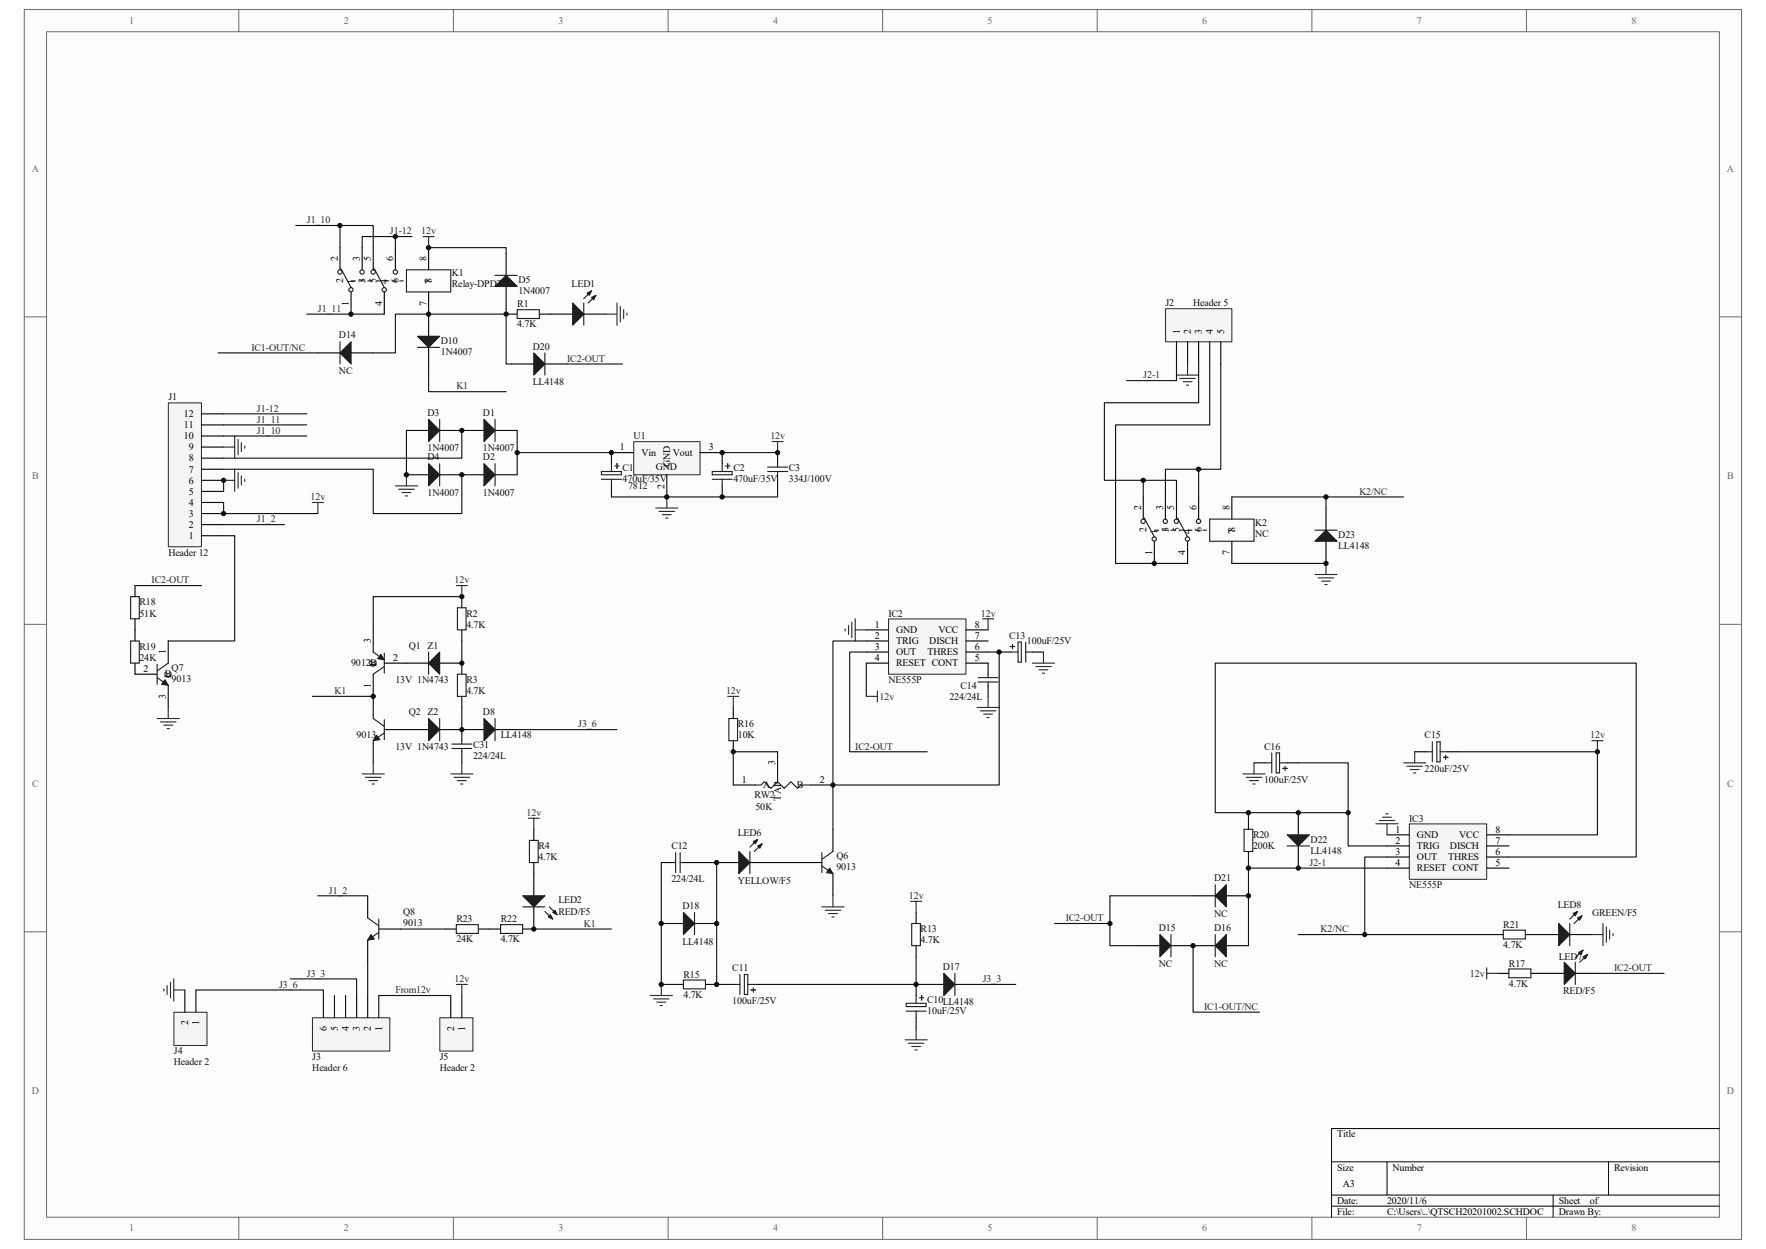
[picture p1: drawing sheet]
<svg xmlns="http://www.w3.org/2000/svg" width="297mm" height="210mm" viewBox="0 0 297 210" stroke-linecap="round" stroke-linejoin="round" font-family="sans-serif">
<path d="M4.1 1.6h288.8v206.8h-288.8z" fill="#fcfcfc"/>
<path d="M4.1 1.6h288.8v206.8h-288.8z" fill="none" stroke="#6a6a6a" stroke-width=".17"/>
<path d="M7.8 5.4h281.4v199.2h-281.4z" fill="#fcfcfc"/>
<g fill="none" stroke="#6a6a6a" stroke-width=".17">
<path d="M7.8 5.3h281.4v199.3h-281.4zM40.2 1.6v3.7M76.3 1.6v3.7M112.4 1.6v3.7M148.5 1.6v3.7M184.5 1.6v3.7M220.7 1.6v3.7M256.7 1.6v3.7M4.1 53.3h3.7M289.2 53.3h3.7M4.1 105h3.7M289.2 105h3.7"/>
<path d="M4.1 156.7h3.7M289.2 156.7h3.7M40.2 204.6v3.8M76.3 204.6v3.8M112.4 204.6v3.8M148.5 204.6v3.8M184.5 204.6v3.8M220.7 204.6v3.8M256.7 204.6v3.8"/>
</g>
<path d="M224 195.3h65.2M233.3 195.3v5.6M270.5 195.3v5.6M289.2 189.7h-65.2v14.9M224 200.9h65.2M224 202.8h65.2M261.2 200.9v3.7" fill="none" stroke="#000" stroke-width=".17"/>
<path d="M68.4 111.5h3.7M74 111.5h3.7M68.4 122.7h3.7M74 122.7h3.7" fill="none" stroke="#000" stroke-width=".19"/>
<g fill="#1c1c1c" stroke="#1c1c1c" stroke-width=".19">
<path d="M72.1 120.8l1.9 1.9-1.9 1.8z"/>
<path d="M72.1 111.5l1.9-1.9v3.7z"/>
</g>
<path d="M72.1 109.6v3.7M74 120.8v3.7" fill="none" stroke="#1c1c1c" stroke-width=".19"/>
<path d="M28.3 67.8h5.6v24.1h-5.6z" fill="#f5f5f5"/>
<path d="M28.3 67.7h5.6v24.2h-5.6z" fill="none" stroke="#262626" stroke-width=".17"/>
<path d="M33.9 78.9h3.7M33.9 77h3.7M33.9 75.2h3.7M33.9 73.3h3.7M33.9 71.4h3.7M33.9 69.6h3.7M33.9 90.1h3.7M33.9 88.2h3.7M33.9 86.3h3.7M33.9 84.5h3.7M33.9 82.6h3.7M33.9 80.8h3.7" fill="none" stroke="#000" stroke-width=".19"/>
<path d="M52.6 171.1h13v5.6h-13z" fill="#f5f5f5"/>
<path d="M52.6 171.1h13v5.6h-13z" fill="none" stroke="#262626" stroke-width=".17"/>
<path d="M54.4 167.4v3.7M56.3 167.4v3.7M58.1 167.4v3.7M60 167.4v3.7M61.8 167.4v3.7M63.7 167.4v3.7" fill="none" stroke="#000" stroke-width=".19"/>
<path d="M196.1 51.9h11.1v5.6h-11.1z" fill="#f5f5f5"/>
<path d="M196 51.9h11.2v5.6h-11.2z" fill="none" stroke="#262626" stroke-width=".17"/>
<path d="M197.9 57.5v3.7M199.7 57.5v3.7M201.6 57.5v3.7M203.5 57.5v3.7M205.3 57.5v3.7" fill="none" stroke="#000" stroke-width=".19"/>
<path d="M237.1 138.5h13v9.3h-13z" fill="#f5f5f5"/>
<path d="M237 138.5h13.1v9.3h-13.1z" fill="none" stroke="#262626" stroke-width=".17"/>
<path d="M233.3 140.4h3.7M233.3 142.2h3.7M233.3 144.1h3.7M233.3 145.9h3.7M250.1 140.4h3.7M250.1 142.2h3.7M250.1 144.1h3.7M250.1 145.9h3.7" fill="none" stroke="#000" stroke-width=".19"/>
<path d="M149.5 104.1h13v9.2h-13z" fill="#f5f5f5"/>
<path d="M149.5 104.1h13v9.2h-13z" fill="none" stroke="#262626" stroke-width=".17"/>
<path d="M145.7 105.9h3.7M145.7 107.8h3.7M145.7 109.6h3.7M145.7 111.5h3.7M162.5 105.9h3.7M162.5 107.8h3.7M162.5 109.6h3.7M162.5 111.5h3.7" fill="none" stroke="#000" stroke-width=".19"/>
<path d="M106.6 74.3h11.1v5.5h-11.1z" fill="#f5f5f5"/>
<path d="M106.6 74.3h11.1v5.5h-11.1z" fill="none" stroke="#262626" stroke-width=".17"/>
<g fill="none" stroke="#000" stroke-width=".19">
<path d="M57.2 41.6v3.8M59.1 49.1v3.7M60.9 41.6v3.8M62.8 41.6v3.8M64.6 49.1v3.7M66.5 41.6v3.8M72.1 41.6v3.8M72.1 49.1v7.4M72.1 58.4v3.7M85.1 52.8h1.9M85.1 42.6v3.7M85.1 48.2v3.7"/>
<path d="M90.7 52.8h5.6M98.2 52.8h3.7M68.4 72.4h3.7M68.4 79.8h3.7M74 72.4h7.4M74 79.8h7.4M83.3 72.4h3.7M83.3 79.8h3.7M86.1 61.2h3.7M91.6 61.2h3.8M106.6 76.1h-3.8v1.9M112.2 79.8v3.7"/>
<path d="M117.7 76.1h3.8v1.9M130.8 76.1v1.9M130.8 79.8v1.9M102.8 81.7v1.8M121.5 81.7v1.8M223 85.4v3.7M223 91v3.7M22.7 113.3h3.7M28.3 107.8v3.7M28.3 115.2v3.7M62.8 105.9v3.7M62.8 113.3v7.5"/>
<path d="M64.6 111.5h3.8M77.7 100.3v1.9M77.7 105.9v1.9M77.7 111.5v1.8M77.7 117.1v1.8M62.8 124.5v3.7M64.6 122.7h3.8M77.7 126.4v1.8M81.4 122.7h-3.7v1.8M83.3 122.7h3.7M123.3 132h3.8M130.8 126.4v3.7"/>
<path d="M136.4 132h3.7M140.1 139.4v3.8M210.9 128.2h1.9M216.5 128.2h1.9M218.4 136.6v3.8M238 126.4h1.8M243.5 126.4h1.9M61.8 150.6v3.7M61.8 158.1v3.7M63.7 156.2h3.7M74.9 156.2h1.8M80.5 156.2h3.7"/>
<path d="M89.8 146.9v3.7M89.8 152.5v3.7h-1.9M111.2 155.3h3.8M116.8 155.3h3.7M120.5 145h3.8M126.1 145h3.8M134.5 145h3.7M140.1 146.9v3.7M218.4 142.2v3.7M258.4 157.1h3.8M264 157.1h3.8M155 165.5h3.7"/>
<path d="M160.6 165.5h3.7"/>
</g>
<g fill="none" stroke="#1c1c1c" stroke-width=".19">
<path d="M57.4 45.2l1.7 3.1M59.1 47.2h.7M60.5 47.2h.8M61.8 47.2h.8M63 45.2l1.6 3.1M63.3 47.2h.8M64.6 47.2h.8M65.9 47.2h.8M67.2 47.2h.6M68.4 45.4h7.4v3.7h-7.4zM70.2 58.4h3.8M83.3 46.3h3.7"/>
<path d="M87 52.1h3.7v1.5h-3.7zM91.6 59.3v3.8M98.2 50.9v3.8M99.5 48.9l-1.3 1.3M100.2 49.7l-1.3 1.2M74 70.5v3.7M74 78v3.7M83.3 70.5v3.7M83.3 78v3.7M101.2 79.3h3.3v.5h-3.3zM102.8 78v1.3M103.4 78.3h.7"/>
<path d="M103.8 78v.7M119.8 79.3h3.3v.5h-3.3zM121.5 78v1.3M122 78.3h.8M122.4 78v.7M129.1 79.3h3.4M129.1 78.5h3.4M130.8 78v.5M130.8 79.3v.5M101.2 80.6h3.3M102.8 80.6v1.1M119.8 80.6h3.3"/>
<path d="M121.5 80.6v1.1M221.2 89.1h3.7M26.4 113.9l1.9 1.3M26.4 111.7v3.3M28.3 111.5l-1.9 1.3M62.8 109.6l1.3 1M64.6 109.8v3.4M64.6 112.1l-1.8 1.2M76.9 102.2h1.5v3.7h-1.5zM76.9 113.3h1.5v3.8h-1.5zM62.8 120.8l1.8 1.3M64.6 123.2l-1.8 1.3"/>
<path d="M64.6 121v3.4M76 125.8h3.4M76 125.1h3.4M77.7 124.5v.6M77.7 125.8v.6M83.3 120.8v3.7M127.1 132h.9l.6-.6 1.1 1.1 1.1-1.1 1.1 1.1 1.1-1.1 1.2 1.1 .5-.5h1.7M130.8 130.1v1.3M212.8 128.2h1.1M213.9 126.6v3.3M214.6 126.6h.6v3.3h-.6zM215.2 128.2h1.3"/>
<path d="M215.8 129.2h.7M216.2 128.8v.8M239.8 126.4h1.1M240.9 124.7v3.4M241.7 124.7h.5v3.4h-.5zM242.2 126.4h1.3M242.8 127.3h.7M243.2 127v.7M61.8 154.3l1.9 1.3M63.7 156.8l-1.9 1.3M63.7 154.5v3.4M76.7 155.4h3.8v1.5h-3.8z"/>
<path d="M84.2 155.4h3.7v1.5h-3.7zM87.9 152.5h3.7M91.6 153.2l1.4 1.3M92.4 152.5l1.3 1.3M116.8 153.4v3.7M126.1 143.2v3.7M127.4 141.1l-1.3 1.3M128.2 141.9l-1.3 1.3M138.2 145.6l1.9 1.3M138.2 143.3v3.4M140.1 143.2l-1.9 1.3M216.5 142.2h3.7"/>
<path d="M264 155.3v3.7M265.3 153.2l-1.3 1.3M266.1 154l-1.3 1.3M160.6 163.6v3.8"/>
<circle cx="57.2" cy="45.7" r=".36"/>
<circle cx="59" cy="48.7" r=".36"/>
<circle cx="60.9" cy="45.7" r=".36"/>
<circle cx="62.8" cy="45.7" r=".37"/>
<circle cx="64.6" cy="48.7" r=".37"/>
<circle cx="66.5" cy="45.7" r=".37"/>
</g>
<g fill="#1c1c1c" stroke="#1c1c1c" stroke-width=".19">
<path d="M89.8 59.3l1.8 1.9-1.8 1.9z"/>
<path d="M72.1 70.5l1.9 1.9-1.9 1.8z"/>
<path d="M81.4 70.5l1.9 1.9-1.9 1.8z"/>
<path d="M72.1 78l1.9 1.8-1.9 1.9z"/>
<path d="M81.4 78l1.9 1.8-1.9 1.9z"/>
<path d="M70.2 56.5h3.8l-1.9 1.9z"/>
<path d="M83.3 48.2l1.8-1.9 1.9 1.9z"/>
<path d="M158.7 163.6l1.9 1.9-1.9 1.9z"/>
<path d="M81.4 120.8l1.9 1.9-1.9 1.8z"/>
<path d="M216.5 140.4h3.7l-1.8 1.8z"/>
<path d="M115 153.4l1.8 1.9-1.8 1.8z"/>
<path d="M221.2 91l1.8-1.9 1.9 1.9z"/>
<path d="M96.3 50.9l1.9 1.9-1.9 1.9z"/>
<path d="M99.5 50l.7-.3-.3 .7z"/>
<path d="M98.7 49.3l.8-.4-.4 .8z"/>
<path d="M262.2 155.3l1.8 1.8-1.8 1.9z"/>
<path d="M265.3 154.3l.8-.3-.4 .7z"/>
<path d="M264.6 153.6l.7-.4-.3 .8z"/>
<path d="M124.3 143.2l1.8 1.8-1.8 1.9z"/>
<path d="M127.4 142.2l.8-.3-.4 .7z"/>
<path d="M126.7 141.5l.7-.4-.3 .8z"/>
<path d="M87.9 150.6h3.7l-1.8 1.9z"/>
<path d="M92.6 153.8l.4 .7-.8-.3z"/>
<path d="M93 153.4l.3-.4 .4 .8z"/>
</g>
<g fill="#1c1c1c" stroke="#1c1c1c" stroke-width=".17">
<path d="M63.3 123.6l.6 .8-1.1 .1z"/>
<path d="M62.4 157.1l.6 .8-1.2 .2z"/>
<path d="M139.5 145.9l.6 1-1.1-.2z"/>
<path d="M27.7 114.3l.6 .9-1.1-.2z"/>
<path d="M64.1 110l.5 .9-1.1-.2z"/>
</g>
<g fill="none" stroke="#262626" stroke-width=".19">
<path d="M101.9 52.8h1.9M103.8 50.9v3.8M104.3 51.5v2.6M104.9 52.1v1.5M105.4 52.6v.4M197.9 63.1h3.7M198.4 63.6h2.6M199 64.2h1.5M199.6 64.7h.3M199.7 61.2v1.9M110.3 85.4h3.7M110.8 86h2.7"/>
<path d="M111.4 86.5h1.5M112 87.1h.3M112.2 83.5v1.9"/>
</g>
<path d="M74 171.1h5.5v5.6h-5.5z" fill="#f5f5f5"/>
<path d="M74 171.1h5.5v5.6h-5.5z" fill="none" stroke="#262626" stroke-width=".17"/>
<g fill="none" stroke="#000" stroke-width=".19">
<path d="M22.7 98.4v1.9M22.7 104v3.8M22.7 111.5v1.8M123.3 118.9v1.9M166.2 111.5v1.8M166.2 115.2v1.9M168.1 109.6h1.8M173.6 109.6h1.9M89.8 139.4v1.9M123.3 124.5v1.9M210 137.6v1.8M89.8 145v1.9"/>
<path d="M111.2 145h1.9M115 145h1.8M154.1 153.4v1.9M154.1 159v1.8M210 143.2v1.8M251 157.1h1.9M256.6 157.1h1.8M75.8 167.4v3.7M77.7 167.4v3.7M113.1 165.5h1.9M118.7 165.5h1.8M121.5 165.5h1.8"/>
<path d="M127.1 165.5h1.8M154.1 165.5v1.9M154.1 171.1v1.9M251.9 163.6h1.9M257.5 163.6h5.6M265 163.6h3.7"/>
</g>
<g fill="#1c1c1c" stroke="#1c1c1c" stroke-width=".19">
<path d="M263.1 161.8l1.9 1.8-1.9 1.9z"/>
<path d="M266.3 160.8l.7-.3-.4 .7z"/>
<path d="M265.5 160.1l.8-.4-.4 .8z"/>
</g>
<g fill="none" stroke="#1c1c1c" stroke-width=".19">
<path d="M22 107.8h1.4v3.7h-1.4zM22 100.3h1.4v3.7h-1.4zM164.5 114.7h3.4M164.5 113.9h3.4M166.2 113.3v.6M166.2 114.7v.5M169.9 108.7h.8M169.9 109.6h1.3M170.3 108.3v.8M171.2 107.9h.6v3.4h-.6zM172.5 109.6h1.1M172.5 108v3.3"/>
<path d="M122.6 120.8h1.5v3.7h-1.5zM209.3 139.4h1.4v3.8h-1.4zM89 141.3h1.5v3.7h-1.5zM113.1 145h.5M113.6 143.3v3.4M114.4 145h.6M114.4 143.3v3.4M153.3 155.3h1.5v3.7h-1.5zM252.9 156.4h3.7v1.5h-3.7zM266.3 159.7l-1.3 1.3M115 164.8h3.7v1.4h-3.7zM123.3 165.5h1.2"/>
<path d="M124.5 163.8v3.4M125.2 163.8h.6v3.4h-.6zM125.8 165.5h1.3M126.3 166.4h.8M126.7 166.1v.7M152.4 168.7h3.4v.5h-3.4zM152.4 170h3.4M154.1 167.4v1.3M154.1 170v1.1M154.6 167.7h.8M155 167.4v.7M253.8 162.9h3.7v1.5h-3.7z"/>
<path d="M265 161.8v3.7M267 160.5l-1.3 1.3"/>
</g>
<path d="M57.2 41.6v-3.7h5.6v3.7M60.9 41.6v-1.8h5.6v1.8M95.4 61.2h9.3M37.6 84.5v1.8h15.9M111.2 145v20.5h1.9M210 145v.9h23.3M61.8 161.8v5.6" fill="none" stroke="#0e0e0e" stroke-width=".19"/>
<g fill="none" stroke="#262626" stroke-width=".19">
<path d="M71.2 39.8h1.8M72.1 39.8v1.8M129.9 74.2h1.8M130.8 74.2v1.9M52.5 84.5h1.9M53.5 84.5v1.8M76.7 98.4h1.9M77.7 98.4v1.9M221.2 96.6h3.7M221.7 97.2h2.6M222.3 97.7h1.5M222.8 98.3h.4"/>
<path d="M223 94.7v1.9M28.3 118.9v1.9M142.2 105.7v.4M142.7 105.2v1.5M143.3 104.6v2.6M143.8 105.9h1.9M143.8 104v3.8M164.3 118.9h3.8M164.9 119.5h2.6M165.3 104h1.8M166.2 104v1.9M166.2 117.1v1.8"/>
<path d="M173.6 111.5h3.8M174.2 112.1h2.6M174.8 112.6h1.5M175.3 113.2h.4M175.5 109.6v1.9M26.4 120.8h3.8M27 121.4h2.6M27.6 121.9h1.4M28.1 122.5h.4M60.9 130.1h3.7M61.5 130.7h2.6M62 131.2h1.5"/>
<path d="M62.6 131.8h.4M62.8 128.2v1.9M75.8 130.1h3.7M76.4 130.7h2.6M76.9 131.2h1.5M77.5 131.8h.4M77.7 128.2v1.9M165.5 120.1h1.4M166 120.6h.4M209.1 130.1h3.7M209.6 130.7h2.6M210.2 131.2h1.5"/>
<path d="M210.7 131.8h.4M210.9 128.2v1.9M231.4 138.5h3.8M232 137.9h2.6M232.5 137.4h1.5M233.1 136.8h.4M233.3 138.5v1.9M236.1 128.2h3.7M236.6 128.8h2.6M237.2 129.4h1.5M237.8 129.9h.3M238 126.4v1.8"/>
<path d="M267.8 124.5h1.8M268.7 124.5v1.9M138.2 152.5h3.8M138.8 153h2.6M139.4 153.6h1.5M139.9 154.2h.4M140.1 150.6v1.9M153.2 151.5h1.8M154.1 151.5v1.9M267.8 157.1h1.8M269.6 155.3v3.7M270.2 155.8v2.6"/>
<path d="M270.7 156.4v1.5M271.3 157v.3M76.7 165.5h1.9M77.7 165.5v1.9M109.4 167.4h3.7M109.9 167.9h2.6M110.5 168.5h1.5M111 169.1h.4M111.2 165.5v1.9M152.2 174.8h3.8M152.8 175.4h2.6M153.3 175.9h1.5"/>
<path d="M153.9 176.5h.4M154.1 173v1.8"/>
</g>
<path d="M29.3 170.2h5.5v5.6h-5.5z" fill="#f5f5f5"/>
<path d="M29.2 170.2h5.6v5.6h-5.6z" fill="none" stroke="#262626" stroke-width=".17"/>
<g fill="none" stroke="#000" stroke-width=".19">
<path d="M53.5 59.3h3.7M59.1 59.3h3.7M192.3 83.5v3.8M194.2 91v3.7M196 83.5v3.8M197.9 83.5v3.8M199.7 91v3.7M201.6 83.5v3.8M207.2 83.5v3.8M207.2 91v3.7M191.4 159h3.7M197 159h7.4"/>
<path d="M200.7 150.6h3.7M206.3 150.6h3.7M206.3 159h3.7M31.1 166.4v3.8M33 166.4v3.8"/>
</g>
<g fill="none" stroke="#0e0e0e" stroke-width=".19">
<path d="M49.7 37.9h7.5M66.5 39.8h2.8M36.7 59.3h16.8M51.6 52.8h13M72.1 41.6h13v1M85.1 51.9v.9h-18.6v6.5h-3.7M85.1 52.8v8.4h1M37.6 69.6h14M37.6 71.4h14M37.6 73.3h14M37.6 78.9h25.2v7.4h14.9v-6.5M68.4 72.4v7.4"/>
<path d="M72.1 62.1v3.7h13M77.7 72.4v4.6h-40.1M87 76.1h15.8M87 72.4v7.4M121.5 76.1h9.3M197.9 61.2v2.8h-8.4M201.6 61.2v6.5h-15.8v13.1h6.5M203.5 61.2v10.2h-15.9v23.3h12.1M205.3 61.2v17.7h-3.7M22.7 98.4h11.2M37.6 80.8v1.8M37.6 88.2h10.3"/>
<path d="M37.6 90.1h1.9v17.7h-11.2M130.8 81.7v1.8h-28M192.3 83.5v-2.7h5.6v2.7M196 83.5v-4.6h5.6v4.6M207.2 83.5h15.8v1.9M207.2 94.7h15.8M223 83.5h13.1M52.5 117.1h10.3M77.7 107.8v3.7M77.7 118.9v3.8M77.7 100.3h-14.9v5.6M145.7 107.8h-5.6v31.6"/>
<path d="M145.7 109.6h-2.8v16.8h13.1M145.7 111.5v5.6M166.2 109.6h1.9v22.4h-28M87 122.7h16.8M130.8 126.4h-7.5v5.6M210 136.6v1M218.4 128.2h8.4v8.4M245.4 126.4h23.3v14h-14.9M53.5 150.6h8.3M67.4 156.2h7.5M89.8 156.2h13M116.8 145h3.7v20.5h1"/>
<path d="M129.9 145h4.6M177.4 155.3h9.3M200.7 150.6h-14v8.4h4.7M200.7 159v11.2h11.2M210 145.9v13.1M218.4 157.1h11.1M233.3 142.2h-6.5v-5.6h-22.4v-25.1h70.8v32.6h-21.4M233.3 144.1h-3.8v13h21.5M33 166.4h21.4v1M48.8 164.6h11.2v2.8M63.7 167.4h12.1M128.9 165.5h26.1"/>
<path d="M154.1 160.8v4.7M164.3 165.5h6.6M268.7 163.6h11.2"/>
</g>
<g fill="none" stroke="#262626" stroke-width=".19">
<path d="M37.6 75.2h1.9M39.5 73.3v3.7M39.5 78.9v3.7M40 73.9v2.6M40 79.5v2.6M40.6 74.4v1.5M41.2 75v.4M68.4 79.8v1.9M37.6 80.8h1.9M40.6 80v1.5M41.2 80.6v.3M66.5 81.7h3.7"/>
<path d="M67.1 82.3h2.6M67.6 82.8h1.5M68.2 83.4h.4M122.4 117.1h1.9M123.3 117.1v1.8M145.7 117.1h1.9M147.6 116.1v1.9M88.9 137.6h1.8M89.8 137.6v1.8M27.6 166.3v.3M28.1 165.7v1.5M28.7 165.1v2.6"/>
<path d="M29.2 166.4h1.9M29.2 164.6v3.7M250.1 163.6h1.8M250.1 162.7v1.9"/>
</g>
<g fill="#1c1c1c" stroke="#1c1c1c" stroke-width=".19">
<path d="M204.4 150.6l1.9-1.9v3.8z"/>
<path d="M204.4 159l1.9-1.9v3.7z"/>
<path d="M195.1 157.1l1.9 1.9-1.9 1.8z"/>
<path d="M57.2 59.3l1.9-1.8v3.7z"/>
</g>
<g fill="none" stroke="#1c1c1c" stroke-width=".19">
<path d="M57.2 57.5v3.7M192.5 87.1l1.7 3.2M194.2 89.1h.7M195.6 89.1h.8M197 89.1h.7M198.1 87.1l1.6 3.2M198.4 89.1h.8M199.7 89.1h.8M201 89.1h.8M202.4 89.1h.5M203.5 87.3h7.4v3.7h-7.4zM197 157.1v3.7"/>
<path d="M204.4 148.7v3.8M204.4 157.1v3.7"/>
<circle cx="192.3" cy="87.6" r=".36"/>
<circle cx="194.1" cy="90.6" r=".36"/>
<circle cx="196" cy="87.6" r=".36"/>
<circle cx="197.9" cy="87.6" r=".36"/>
<circle cx="199.7" cy="90.6" r=".37"/>
<circle cx="201.6" cy="87.6" r=".37"/>
</g>
<g fill="#0e0e0e" stroke="#0e0e0e" stroke-width=".17">
<circle cx="37.6" cy="86.3" r=".36"/>
<circle cx="37.6" cy="80.7" r=".36"/>
<circle cx="57.2" cy="37.9" r=".36"/>
<circle cx="59" cy="52.8" r=".36"/>
<circle cx="62.8" cy="117.1" r=".36"/>
<circle cx="66.5" cy="39.8" r=".37"/>
<circle cx="68.4" cy="79.8" r=".37"/>
<circle cx="72.1" cy="52.8" r=".36"/>
<circle cx="72.1" cy="41.6" r=".36"/>
<circle cx="77.7" cy="122.7" r=".36"/>
<circle cx="77.7" cy="111.5" r=".36"/>
<circle cx="77.7" cy="100.3" r=".36"/>
<circle cx="77.7" cy="79.8" r=".36"/>
<circle cx="77.7" cy="72.4" r=".36"/>
<circle cx="85.1" cy="52.8" r=".36"/>
<circle cx="87" cy="76.1" r=".36"/>
<circle cx="89.8" cy="156.2" r=".36"/>
<circle cx="102.8" cy="76.1" r=".36"/>
<circle cx="111.2" cy="165.5" r=".36"/>
<circle cx="111.2" cy="155.3" r=".36"/>
<circle cx="112.2" cy="83.5" r=".37"/>
<circle cx="120.5" cy="165.5" r=".36"/>
<circle cx="120.5" cy="155.3" r=".36"/>
<circle cx="120.5" cy="145" r=".36"/>
<circle cx="121.5" cy="83.5" r=".36"/>
<circle cx="121.5" cy="76.1" r=".36"/>
<circle cx="123.3" cy="126.4" r=".36"/>
<circle cx="130.8" cy="76.1" r=".36"/>
<circle cx="140.1" cy="132" r=".36"/>
<circle cx="154.1" cy="165.5" r=".36"/>
<circle cx="168.1" cy="109.6" r=".36"/>
<circle cx="186.7" cy="155.3" r=".36"/>
<circle cx="192.3" cy="80.7" r=".36"/>
<circle cx="194.1" cy="94.7" r=".36"/>
<circle cx="200.7" cy="159" r=".36"/>
<circle cx="201.6" cy="78.9" r=".37"/>
<circle cx="210" cy="150.6" r=".36"/>
<circle cx="210" cy="145.9" r=".36"/>
<circle cx="210" cy="136.6" r=".36"/>
<circle cx="218.4" cy="145.9" r=".36"/>
<circle cx="218.4" cy="136.6" r=".36"/>
<circle cx="223" cy="94.7" r=".36"/>
<circle cx="223" cy="83.5" r=".36"/>
<circle cx="226.8" cy="136.6" r=".36"/>
<circle cx="229.6" cy="157.1" r=".36"/>
<circle cx="268.7" cy="126.4" r=".36"/>
</g>
<g font-size="1.7" fill="#696969">
<text x="21.7" y="4">1</text>
<text x="57.8" y="4">2</text>
<text x="93.9" y="4">3</text>
<text x="130" y="4">4</text>
<text x="166.1" y="4">5</text>
<text x="202.2" y="4">6</text>
<text x="238.3" y="4">7</text>
<text x="274.4" y="4">8</text>
<text x="5.4" y="28.9">A</text>
<text x="290.5" y="28.9">A</text>
<text x="5.4" y="80.6">B</text>
<text x="290.5" y="80.6">B</text>
<text x="5.4" y="132.3">C</text>
<text x="290.5" y="132.3">C</text>
<text x="5.4" y="184">D</text>
<text x="290.5" y="184">D</text>
<text x="21.7" y="207">1</text>
<text x="57.8" y="207">2</text>
<text x="93.9" y="207">3</text>
<text x="130" y="207">4</text>
<text x="166.1" y="207">5</text>
<text x="202.2" y="207">6</text>
<text x="238.3" y="207">7</text>
<text x="274.4" y="207">8</text>
</g>
<g font-size="1.7" fill="#262626">
<text x="51.6" y="37.5">J1_10</text>
<text x="65.6" y="39.4">J1-12</text>
<text x="70.9" y="39.4">12v</text>
<text x="53.5" y="52.4">J1_11</text>
<text x="42.3" y="58.9">IC1-OUT/NC</text>
<text x="76.8" y="65.5">K1</text>
<text x="95.4" y="60.8">IC2-OUT</text>
<text x="192.3" y="63.6">J2-1</text>
<text x="43.2" y="69.2">J1-12</text>
<text x="43.2" y="71.1">J1_11</text>
<text x="43.2" y="72.9">J1_10</text>
<text x="129.6" y="73.9">12v</text>
<text x="228.6" y="83.2">K2/NC</text>
<text x="43.2" y="87.8">J1_2</text>
<text x="52.2" y="84.1">12v</text>
<text x="25.5" y="98.1">IC2-OUT</text>
<text x="76.5" y="98.1">12v</text>
<text x="165" y="103.7">12v</text>
<text x="56.3" y="116.7">K1</text>
<text x="122.1" y="116.7">12v</text>
<text x="148" y="117.6">12v</text>
<text x="97.3" y="122.3">J3_6</text>
<text x="267.5" y="124.1">12v</text>
<text x="143.8" y="126">IC2-OUT</text>
<text x="88.6" y="137.2">12v</text>
<text x="220.3" y="145.6">J2-1</text>
<text x="55.3" y="150.2">J1_2</text>
<text x="98.2" y="155.8">K1</text>
<text x="152.9" y="151.2">12v</text>
<text x="179.3" y="154.9">IC2-OUT</text>
<text x="222.1" y="156.7">K2/NC</text>
<text x="46.9" y="166.1">J3_6</text>
<text x="51.6" y="164.2">J3_3</text>
<text x="66.5" y="167">From12v</text>
<text x="76.5" y="165.1">12v</text>
<text x="165.3" y="165.1">J3_3</text>
<text x="247.2" y="164.2">12v</text>
<text x="271.5" y="163.3">IC2-OUT</text>
<text x="202.5" y="169.8">IC1-OUT/NC</text>
</g>
<g font-size="1.7">
<text x="56.8" y="43.9" transform="rotate(-90 56.8 43.9)">2</text>
<text x="57.7" y="47.5" transform="rotate(-90 57.7 47.5)">2</text>
<text x="59.6" y="47.8" transform="rotate(-90 59.6 47.8)">1</text>
<text x="60.5" y="43.9" transform="rotate(-90 60.5 43.9)">3</text>
<text x="61.5" y="47.5" transform="rotate(-90 61.5 47.5)">3</text>
<text x="62.4" y="43.9" transform="rotate(-90 62.4 43.9)">5</text>
<text x="63.3" y="47.5" transform="rotate(-90 63.3 47.5)">5</text>
<text x="65.2" y="47.8" transform="rotate(-90 65.2 47.8)">4</text>
<text x="66.1" y="43.9" transform="rotate(-90 66.1 43.9)">6</text>
<text x="67.1" y="47.5" transform="rotate(-90 67.1 47.5)">6</text>
<text x="71.7" y="43.9" transform="rotate(-90 71.7 43.9)">8</text>
<text x="72.6" y="47.8" transform="rotate(-90 72.6 47.8)">78</text>
<text x="58.7" y="51.4" transform="rotate(-90 58.7 51.4)">1</text>
<text x="64.3" y="51.4" transform="rotate(-90 64.3 51.4)">4</text>
<text x="71.7" y="51.4" transform="rotate(-90 71.7 51.4)">7</text>
<text x="198.4" y="56.2" transform="rotate(-90 198.4 56.2)">1</text>
<text x="200.3" y="56.2" transform="rotate(-90 200.3 56.2)">2</text>
<text x="202.2" y="56.2" transform="rotate(-90 202.2 56.2)">3</text>
<text x="204" y="56.2" transform="rotate(-90 204 56.2)">4</text>
<text x="205.9" y="56.2" transform="rotate(-90 205.9 56.2)">5</text>
<text x="30.9" y="72">11</text>
<text x="30.9" y="70.1">12</text>
<text x="30.9" y="73.9">10</text>
<text x="31.8" y="77.6">8</text>
<text x="31.8" y="75.7">9</text>
<text x="104.3" y="75.7">1</text>
<text x="107.9" y="76.6">Vin</text>
<text x="113.2" y="76.6">Vout</text>
<text x="119.2" y="75.7">3</text>
<text x="31.8" y="83.2">5</text>
<text x="31.8" y="81.3">6</text>
<text x="31.8" y="79.4">7</text>
<text x="110.3" y="79.1">GND</text>
<text x="111.8" y="82.2" transform="rotate(-90 111.8 82.2)">2</text>
<text x="112.7" y="78.5" transform="rotate(-90 112.7 78.5)">GND</text>
<text x="31.8" y="88.8">2</text>
<text x="31.8" y="86.9">3</text>
<text x="31.8" y="85">4</text>
<text x="191.9" y="85.8" transform="rotate(-90 191.9 85.8)">2</text>
<text x="192.8" y="89.4" transform="rotate(-90 192.8 89.4)">2</text>
<text x="194.7" y="89.7" transform="rotate(-90 194.7 89.7)">1</text>
<text x="195.6" y="85.8" transform="rotate(-90 195.6 85.8)">3</text>
<text x="196.6" y="89.4" transform="rotate(-90 196.6 89.4)">3</text>
<text x="197.5" y="85.8" transform="rotate(-90 197.5 85.8)">5</text>
<text x="198.4" y="89.4" transform="rotate(-90 198.4 89.4)">5</text>
<text x="200.3" y="89.7" transform="rotate(-90 200.3 89.7)">4</text>
<text x="201.2" y="85.8" transform="rotate(-90 201.2 85.8)">6</text>
<text x="202.2" y="89.4" transform="rotate(-90 202.2 89.4)">6</text>
<text x="206.8" y="85.8" transform="rotate(-90 206.8 85.8)">8</text>
<text x="207.7" y="89.7" transform="rotate(-90 207.7 89.7)">78</text>
<text x="31.8" y="90.6">1</text>
<text x="193.8" y="93.3" transform="rotate(-90 193.8 93.3)">1</text>
<text x="199.4" y="93.3" transform="rotate(-90 199.4 93.3)">4</text>
<text x="206.8" y="93.3" transform="rotate(-90 206.8 93.3)">7</text>
<text x="147.1" y="105.5">1</text>
<text x="147.1" y="107.4">2</text>
<text x="150.7" y="106.4">GND</text>
<text x="157.8" y="106.4">VCC</text>
<text x="164" y="105.5">8</text>
<text x="164" y="107.4">7</text>
<text x="24.1" y="113">2</text>
<text x="27.7" y="113.9">B</text>
<text x="27.9" y="110" transform="rotate(-90 27.9 110)">1</text>
<text x="28.8" y="113.9" transform="rotate(-90 28.8 113.9)">C</text>
<text x="28.8" y="113.9" transform="rotate(-90 28.8 113.9)">E</text>
<text x="62.4" y="108.1" transform="rotate(-90 62.4 108.1)">3</text>
<text x="63.3" y="112.1" transform="rotate(-90 63.3 112.1)">C</text>
<text x="63.3" y="112" transform="rotate(-90 63.3 112)">E</text>
<text x="66.1" y="111.1">2</text>
<text x="147.1" y="109.2">3</text>
<text x="147.1" y="111.1">4</text>
<text x="150.7" y="108.3">TRIG</text>
<text x="150.7" y="110.2">OUT</text>
<text x="150.7" y="112">RESET CONT</text>
<text x="156" y="110.2">THRES</text>
<text x="156.3" y="108.3">DISCH</text>
<text x="164" y="109.2">6</text>
<text x="164" y="111.1">5</text>
<text x="27.9" y="117.6" transform="rotate(-90 27.9 117.6)">3</text>
<text x="62.4" y="115.7" transform="rotate(-90 62.4 115.7)">1</text>
<text x="124.8" y="131.6">1</text>
<text x="130.4" y="128.7" transform="rotate(-90 130.4 128.7)">3</text>
<text x="137.9" y="131.6">2</text>
<text x="128.4" y="132.5">A</text>
<text x="131.3" y="134.6" transform="rotate(-90 131.3 134.6)">TAP</text>
<text x="134" y="132.5">B</text>
<text x="234.7" y="140">1</text>
<text x="234.7" y="141.8">2</text>
<text x="234.7" y="143.7">3</text>
<text x="238.3" y="140.9">GND</text>
<text x="238.3" y="142.8">TRIG</text>
<text x="243.9" y="142.8">DISCH</text>
<text x="245.4" y="140.9">VCC</text>
<text x="251.6" y="143.7">6</text>
<text x="251.6" y="141.8">7</text>
<text x="251.6" y="140">8</text>
<text x="234.7" y="145.6">4</text>
<text x="238.3" y="144.6">OUT</text>
<text x="238.3" y="146.5">RESET CONT</text>
<text x="243.6" y="144.6">THRES</text>
<text x="251.6" y="145.6">5</text>
<text x="31.6" y="172.3" transform="rotate(-90 31.6 172.3)">2</text>
<text x="33.5" y="172.3" transform="rotate(-90 33.5 172.3)">1</text>
<text x="54.9" y="173.2" transform="rotate(-90 54.9 173.2)">6</text>
<text x="56.8" y="173.2" transform="rotate(-90 56.8 173.2)">5</text>
<text x="58.7" y="173.2" transform="rotate(-90 58.7 173.2)">4</text>
<text x="60.5" y="173.2" transform="rotate(-90 60.5 173.2)">3</text>
<text x="62.4" y="173.2" transform="rotate(-90 62.4 173.2)">2</text>
<text x="64.3" y="173.2" transform="rotate(-90 64.3 173.2)">1</text>
<text x="76.4" y="173.2" transform="rotate(-90 76.4 173.2)">2</text>
<text x="78.2" y="173.2" transform="rotate(-90 78.2 173.2)">1</text>
<text x="224.9" y="191.2">Title</text>
<text x="224.9" y="196.8">Size</text>
<text x="234.2" y="196.8">Number</text>
<text x="271.5" y="196.8">Revision</text>
<text x="224.9" y="202.4">Date:</text>
<text x="225.8" y="199.6">A3</text>
<text x="233.3" y="202.4">2020/11/6</text>
<text x="262.2" y="202.4">Sheet</text>
<text x="267.4" y="202.4">of</text>
<text x="224.9" y="204.2">File:</text>
<text x="233.3" y="204.2">C:\Users\..\QTSCH20201002.SCHDOC</text>
<text x="262.2" y="204.2">Drawn By:</text>
</g>
<g font-size="1.7" fill="#0e0e0e">
<text x="76" y="46.5">K1</text>
<text x="87.2" y="47.6">D5</text>
<text x="76" y="48.3">Relay-DPDT</text>
<text x="87" y="51.7">R1</text>
<text x="87.2" y="49.4">1N4007</text>
<text x="96.1" y="48.3">LED1</text>
<text x="196" y="51.5">J2</text>
<text x="200.7" y="51.5">Header 5</text>
<text x="57" y="56.9">D14</text>
<text x="74.1" y="57.8">D10</text>
<text x="74.1" y="59.7">1N4007</text>
<text x="87" y="55">4.7K</text>
<text x="89.6" y="58.8">D20</text>
<text x="57" y="62.9">NC</text>
<text x="89.6" y="64.7">LL4148</text>
<text x="28.3" y="67.3">J1</text>
<text x="71.9" y="69.9">D3</text>
<text x="81.2" y="69.9">D1</text>
<text x="71.9" y="75.9">1N4007</text>
<text x="71.9" y="77.4">D4</text>
<text x="81.2" y="75.9">1N4007</text>
<text x="81.2" y="77.4">D2</text>
<text x="106.6" y="73.9">U1</text>
<text x="71.9" y="83.4">1N4007</text>
<text x="81.2" y="83.4">1N4007</text>
<text x="104.7" y="79.2">C1</text>
<text x="104.7" y="81.1">470uF/35V</text>
<text x="105.6" y="82.2">7812</text>
<text x="123.4" y="79.2">C2</text>
<text x="123.4" y="81.1">470uF/35V</text>
<text x="132.7" y="79.2">C3</text>
<text x="132.7" y="81.1">334J/100V</text>
<text x="211.1" y="88.4">K2</text>
<text x="28.3" y="93.4">Header 12</text>
<text x="211.1" y="90.2">NC</text>
<text x="225.1" y="90.4">D23</text>
<text x="225.1" y="92.3">LL4148</text>
<text x="23.5" y="101.8">R18</text>
<text x="23.5" y="103.7">51K</text>
<text x="78.4" y="105.5">4.7K</text>
<text x="78.4" y="103.7">R2</text>
<text x="149.4" y="103.7">IC2</text>
<text x="169.8" y="107.4">C13</text>
<text x="23.5" y="109.2">R19</text>
<text x="23.5" y="111.1">24K</text>
<text x="28.9" y="112.8">Q7</text>
<text x="59.1" y="112">9012B</text>
<text x="68.7" y="109.1">Q1 Z1</text>
<text x="172.7" y="108.3">100uF/25V</text>
<text x="28.9" y="114.6">9013</text>
<text x="66.5" y="114.8">13V 1N4743</text>
<text x="78.4" y="116.7">4.7K</text>
<text x="78.4" y="114.8">R3</text>
<text x="149.4" y="114.8">NE555P</text>
<text x="159.7" y="117.6">224/24L</text>
<text x="161.5" y="115.8">C14</text>
<text x="60" y="124.1">9013</text>
<text x="68.7" y="120.2">Q2 Z2</text>
<text x="79.6" y="125.8">C31</text>
<text x="81.2" y="120.2">D8</text>
<text x="84.2" y="124.1">LL4148</text>
<text x="124.1" y="124.1">10K</text>
<text x="124.1" y="122.3">R16</text>
<text x="239.6" y="124.1">C15</text>
<text x="66.5" y="126">13V 1N4743</text>
<text x="79.6" y="127.7">224/24L</text>
<text x="212.6" y="126">C16</text>
<text x="212.6" y="131.6">100uF/25V</text>
<text x="239.6" y="129.7">220uF/25V</text>
<text x="126.9" y="134.2">RW2</text>
<text x="127.1" y="136.2">50K</text>
<text x="90.5" y="142.8">R4</text>
<text x="112.9" y="142.8">C12</text>
<text x="124.1" y="140.5">LED6</text>
<text x="210.8" y="142.8">200K</text>
<text x="210.8" y="140.9">R20</text>
<text x="220.4" y="141.6">D22</text>
<text x="220.4" y="143.5">LL4148</text>
<text x="237" y="138.1">IC3</text>
<text x="90.5" y="144.6">4.7K</text>
<text x="112.9" y="148.4">224/24L</text>
<text x="124.1" y="148.5">YELLOW/F5</text>
<text x="140.7" y="144.4">Q6</text>
<text x="140.7" y="146.3">9013</text>
<text x="204.2" y="148.2">D21</text>
<text x="237" y="149.3">NE555P</text>
<text x="67.8" y="153.8">Q8</text>
<text x="67.8" y="155.6">9013</text>
<text x="76.8" y="155.1">R23</text>
<text x="84.2" y="155.1">R22</text>
<text x="93.9" y="151.9">LED2</text>
<text x="93.9" y="153.8">RED/F5</text>
<text x="114.8" y="152.8">D18</text>
<text x="204.2" y="154.1">NC</text>
<text x="252.9" y="156">R21</text>
<text x="262" y="152.6">LED8</text>
<text x="267.8" y="153.9">GREEN/F5</text>
<text x="76.8" y="158.4">24K</text>
<text x="84.2" y="158.4">4.7K</text>
<text x="114.8" y="158.8">LL4148</text>
<text x="154.9" y="158.6">4.7K</text>
<text x="154.9" y="156.7">R13</text>
<text x="194.9" y="156.5">D15</text>
<text x="204.2" y="156.5">D16</text>
<text x="252.9" y="159.3">4.7K</text>
<text x="262.2" y="161.4">LED7</text>
<text x="115" y="167.7">4.7K</text>
<text x="115" y="164.4">R15</text>
<text x="123.2" y="163.3">C11</text>
<text x="158.6" y="163.1">D17</text>
<text x="194.9" y="162.5">NC</text>
<text x="204.2" y="162.5">NC</text>
<text x="253.8" y="165.9">4.7K</text>
<text x="253.8" y="162.5">R17</text>
<text x="262.9" y="167.2">RED/F5</text>
<text x="123.2" y="168.8">100uF/25V</text>
<text x="156" y="168.7">C10LL4148</text>
<text x="156" y="170.5">10uF/25V</text>
<text x="29.2" y="177.2">J4</text>
<text x="29.2" y="179.1">Header 2</text>
<text x="52.5" y="178.2">J3</text>
<text x="74" y="178.2">J5</text>
<text x="52.5" y="180">Header 6</text>
<text x="74" y="180">Header 2</text>
</g>
</svg>
